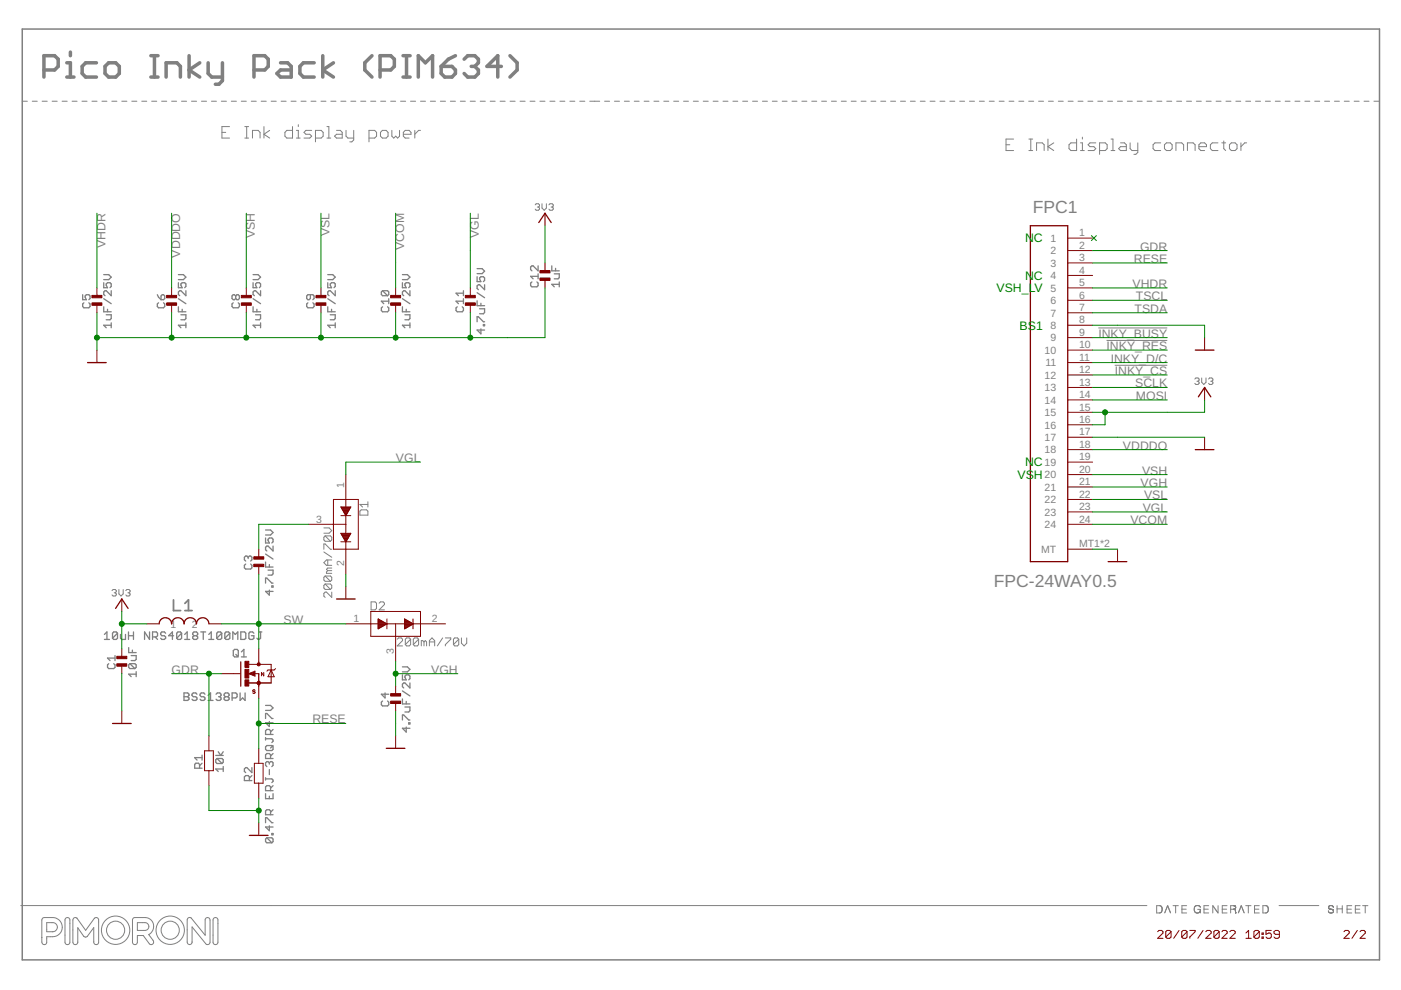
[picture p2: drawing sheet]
<svg xmlns="http://www.w3.org/2000/svg" width="297mm" height="210mm" viewBox="0 0 297 210" stroke-linecap="round" stroke-linejoin="round" font-family="sans-serif">
<g fill="none" stroke="#808080" stroke-width=".21">
<path d="M4.7 21.5h1.1M6.8 21.5h1.1M8.9 21.5h1.1M11 21.5h1.1M13.2 21.5h1M15.3 21.5h1M17.4 21.5h1.1M19.5 21.5h1.1M21.6 21.5h1.1M23.7 21.5h1.1M25.8 21.5h1.1M27.9 21.5h1.1"/>
<path d="M30.1 21.5h1M32.2 21.5h1M34.3 21.5h1M36.4 21.5h1M38.5 21.5h1.1M40.6 21.5h1.1M42.7 21.5h1.1M44.8 21.5h1.1M46.9 21.5h1.1M47.1 28.1h.8M48.7 26.8h-1.6v2.5h1.6M49 21.5h1.1"/>
<path d="M51.2 21.5h1M51.9 26.8h.8M51.9 29.3h.8M52.3 26.8v2.5M53.3 21.5h1M53.5 29.3v-1.7h1.2l.4 .5v1.2M55.4 21.5h1.1M56 26.8v2.5M57.2 27.6l-1.2 .9 1.2 .8M57.5 21.5h1.1M59.6 21.5h1.1M61.7 21.5h1.1"/>
<path d="M62 26.8v2.5h-1.2l-.4-.4v-.8l.4-.5h1.2M62.8 29.3h.8M62.8 27.6h.4v1.7M63.2 26.4v.4M63.8 21.5h1.1M65.9 21.5h1.1M66.1 27.6h-1.2l-.4 .5 .4 .4h.8l.4 .4-.4 .4h-1.2M66.9 29.3h1.2l.4-.4v-.8l-.4-.5h-1.2v2.5M68.1 21.5h1M69.3 26.8h.4v2.5M69.3 29.3h.8M70.1 21.5h1.1"/>
<path d="M71.4 27.6h.8l.4 .5v1.2h-1.2l-.5-.4 .5-.4h1.2M72.3 21.5h1M73.4 27.6v1.3l.4 .4h1.2M74.4 21.5h1M75 27.6v2.1l-.4 .4h-.4M76.5 21.5h1.1M78.2 29.3h1.2l.4-.4v-.8l-.4-.5h-1.2v2.5M78.6 21.5h1.1M80.7 21.5h1.1M81.1 27.6h.8l.4 .5v.8l-.4 .4h-.8l-.4-.4v-.8zM82.8 21.5h1.1M83.1 27.6v1.3l.4 .4 .4-.4 .4 .4 .4-.4v-1.3"/>
<path d="M84.9 21.5h1.1M85.5 28.5h1.6v-.4l-.4-.5h-.8l-.4 .5v.8l.4 .4h.8M87 21.5h1.1M87.9 27.6v1.7M89.2 21.5h1M89.2 27.6h-.4l-.9 .9M91.2 21.5h1.1M93.4 21.5h1M95.5 21.5h1.1M97.6 21.5h1.1M99.7 21.5h1.1M101.8 21.5h1.1"/>
<path d="M103.9 21.5h1.1M106 21.5h1.1M108.1 21.5h1.1M110.3 21.5h1M112.4 21.5h1M114.5 21.5h1M116.6 21.5h1.1M118.7 21.5h1.1M120.8 21.5h1.1M122.9 21.5h1.1M125 21.5h2.1M128.2 21.5h1"/>
<path d="M130.3 21.5h1M132.4 21.5h1M134.5 21.5h1M136.6 21.5h1M138.6 21.5h1.1M140.7 21.5h1.1M142.8 21.5h1.1M144.9 21.5h1.1M147 21.5h1.1M149.1 21.5h1.1M151.2 21.5h1.1M153.3 21.5h1"/>
<path d="M155.4 21.5h1M157.5 21.5h1M159.6 21.5h1M161.6 21.5h1.1M163.7 21.5h1.1M165.8 21.5h1.1M167.9 21.5h1.1M170 21.5h1.1M172.1 21.5h1.1M174.2 21.5h1M176.3 21.5h1M178.4 21.5h1"/>
<path d="M180.5 21.5h1M182.6 21.5h1M184.7 21.5h1M186.7 21.5h1.1M188.8 21.5h1.1M190.9 21.5h1.1M193 21.5h1.1M195.1 21.5h1.1M197.2 21.5h1M199.3 21.5h1M201.4 21.5h1M203.5 21.5h1"/>
<path d="M205.5 21.5h1.1M207.6 21.5h1.1M209.7 21.5h1.1M211.8 21.5h1.1M213.3 30.7h.8M213.9 21.5h1.1M214.9 29.5h-1.6v2.4h1.6M216 21.5h1.1M218.1 21.5h1.1M218.1 29.5h.8M218.1 31.9h.8M218.5 29.5v2.4"/>
<path d="M219.8 31.9v-1.6h1.2l.4 .4v1.2M220.2 21.5h1.1M222.2 29.5v2.4M222.3 21.5h1M223.4 30.3l-1.2 .8 1.2 .8M224.4 21.5h1M226.5 21.5h1M228.3 29.5v2.4h-1.2l-.4-.4v-.8l.4-.4h1.2M228.6 21.5h1M229.1 31.9h.8M229.1 30.3h.4v1.6M229.5 29.1v.4"/>
<path d="M230.7 21.5h1M232.3 30.3h-1.2l-.4 .4 .4 .4h.8l.4 .4-.4 .4h-1.2M232.7 21.5h1.1M233.1 31.9h1.2l.4-.4v-.8l-.4-.4h-1.2v2.4M234.8 21.5h1.1M235.6 29.5h.4v2.4M235.6 31.9h.8M236.9 21.5h1.1M237.6 30.3h.8l.4 .4v1.2h-1.2l-.4-.4 .4-.4h1.2M239 21.5h1.1M239.6 30.3v1.2l.4 .4h1.2M241.1 21.5h1.1"/>
<path d="M241.2 30.3v2l-.4 .4h-.4M243.2 21.5h1M245.3 21.5h1M246.1 30.3h-1.2l-.4 .4v.8l.4 .4h1.2M246.9 30.7l.4-.4h.8l.4 .4v.8l-.4 .4h-.8l-.4-.4zM247.4 21.5h1M249.3 31.9v-1.6h1.2l.5 .4v1.2M249.5 21.5h1M251.6 21.5h1M251.8 31.9v-1.6h1.2l.4 .4v1.2M253.7 21.5h1M254.2 31.1h1.6v-.4l-.4-.4h-.8l-.4 .4v.8l.4 .4h.8"/>
<path d="M255.7 21.5h1.1M257.8 21.5h1.1M258.2 30.3h-1.2l-.4 .4v.8l.4 .4h1.2M259 30.3h.9M259.5 29.9v1.6l.4 .4M259.9 21.5h1.1M261.1 30.3h.8l.4 .4v.8l-.4 .4h-.8l-.4-.4v-.8zM262 21.5h1.1M263.1 30.3v1.6M264.1 21.5h1.1M264.3 30.3h-.4l-.8 .8M266.2 21.5h1.1"/>
<path d="M268.3 21.5h1M270.4 21.5h1M272.5 21.5h1M274.6 21.5h1M276.6 21.5h1.1M278.7 21.5h1.1M280.8 21.5h1.1M282.9 21.5h1.1M285 21.5h1.1M287.1 21.5h1.1M289.2 21.5h1.1M291.3 21.5h1"/>
<path d="M113.5 43.4l.2-.2h.5l.2 .2-.2 .5M113.9 43.9h.3M114.2 43.9l.2 .2-.2 .5h-.5l-.2-.3M114.9 43.2v.9l.5 .5 .4-.5v-.9M116.4 43.4l.2-.2h.5l.2 .2-.2 .5M116.8 43.9h.3M117.1 43.9l.2 .2-.2 .5h-.5l-.2-.3M232.9 69.5h14.6M234.6 72.2h12.9M236.3 77.4h11.2M253.3 80.4l.3-.3h.4l.2 .3-.2 .4M253.8 80.8h.2"/>
<path d="M254 80.8l.2 .2-.2 .5h-.4l-.3-.2M254.8 80.1v.9l.4 .5 .5-.5v-.9M256.2 80.4l.3-.3h.4l.3 .3-.3 .4M256.7 80.8h.2M256.9 80.8l.3 .2-.3 .5h-.4l-.3-.2M68.7 116.5v-1.2h.2l1.2 1.2h.2M68.7 117l1.6 1.2M68.7 111.9h1.1l.5 .6-.5 .6h-1.1M68.9 113.6h1.2l.2 .3v.6l-.2 .3M68.9 113.6l-.2 .3v.6l.2 .3h1.2M68.9 113.6l1.2 1.2M69.5 118.7v1.2"/>
<path d="M70.3 118.7h-1.1l-.5 .6 .5 .6h1.1M76.3 108.4l.3-.3h1.1l.3 .3v.8h-1.7zM78 106.4v1.1M78 107h-1.7l.6 .5M23.7 125.2l.3-.2h.4l.3 .2-.3 .5M24.2 125.7h.2M24.4 125.7l.3 .2-.3 .5h-.4l-.3-.3M25.2 125v.9l.5 .5 .4-.5v-.9M26.7 125.2l.2-.2h.4l.3 .2-.3 .5M27.1 125.7h.2M27.3 125.7l.3 .2-.3 .5h-.4l-.2-.3M68.9 122.1h1.2l.2 .3v.6l-.2 .3"/>
<path d="M68.9 123.8h1.2l.2 .3v.6l-.2 .3M68.9 122.1l-.2 .3v.6l.2 .3h1.2M68.9 123.8l-.2 .3v.6l.2 .3h1.2M68.9 123.8l1.2 1.2M68.9 122.1l1.2 1.2M69.5 121l-.3 .3v.3h1.1M69.5 121h.8M70.3 125.5v1.2l-1.1-1.2h-.3l-.2 .3v.6l.2 .3M70.3 120.4h-.8l-.3 .3 .3 .3M78.7 127.6h.8l.3 .3v1.1l-.3 .3h-.8zM80.4 127.9l.3-.3h.5l.3 .3v.3l-1.1 1.1h1.1M84.2 135.5l.3-.2h.6l.2 .2v.3l-1.1 1.1h1.1"/>
<path d="M87.1 135.5v1.2l-.3 .2h-.6l-.3-.2M87.1 135.5l-.3-.2h-.6l-.3 .2v1.2M87.1 135.5l-1.2 1.2M88.8 135.5v1.2l-.3 .2h-.6l-.3-.2M88.8 135.5l-.3-.2h-.6l-.3 .2v1.2M88.8 135.5l-1.2 1.2M89.9 136.1l-.3-.3h-.3v1.1M89.9 136.1v.8M89.9 136.1l.3-.3 .2 .3v.8M91 136.9v-1.1l.6-.5 .6 .5v1.1M91 136.1h1.2M93.9 135.3l-1.2 1.6"/>
<path d="M94.4 135.3h1.2v.2l-1.2 1.2v.2M97.3 135.5v1.2l-.3 .2h-.6l-.3-.2M97.3 135.5l-.3-.2h-.6l-.3 .2v1.2M97.3 135.5l-1.2 1.2M97.8 135.3v1.1l.6 .5 .6-.5v-1.1M4.4 192h238.8M8.9 198.8h.1M9.1 194.6l2.1-.1a2.03 2.03 0 0 1 2 2.1 2.03 2.03 0 0 1-2 2h-1.3v1.2a.52 .52 0 0 1-.5 .5 .52 .52 0 0 1-.5-.6v-4.6zM9.9 195.6h1.3a.96 .96 0 0 1 1 1 .96 .96 0 0 1-1 .9h-1.3zM14 194.6h.5l.3 .3v4.9a.52 .52 0 0 1-.5 .5 .52 .52 0 0 1-.5-.5v-4.7zM15.7 194.6l.6 .1 1.9 2.6 1.8-2.6a.52 .52 0 0 1 .6-.1 .52 .52 0 0 1 .3 .5v4.7a.52 .52 0 0 1-.5 .5 .52 .52 0 0 1-.5-.6v-3l-1.4 1.8a.52 .52 0 0 1-.8 0l-1.2-1.8v3.1a.52 .52 0 0 1-.5 .5 .52 .52 0 0 1-.5-.5v-4.7zM16.3 194.7h.1"/>
<path d="M28.1 198.8h.1M28.3 194.6l2.5-.1a1.91 1.91 0 0 1 1.8 1.6 1.91 1.91 0 0 1-1.1 2.1l.9 1.2a.54 .54 0 0 1 0 .7 .54 .54 0 0 1-.7 0l-1.3-1.7h-1.3v1.4a.52 .52 0 0 1-.5 .5 .52 .52 0 0 1-.5-.6v-4.6zM29.1 195.6h1.7a.83 .83 0 0 1 .8 .8 .83 .83 0 0 1-.8 .9h-1.7zM39.8 194.7l.4-.2 .4 .2 2.9 3.6v-3.3a.52 .52 0 0 1 .5-.5 .52 .52 0 0 1 .5 .6v4.7l-.1 .3-.4 .2-.3-.1-3-3.7v3.2a.52 .52 0 0 1-.5 .6 .52 .52 0 0 1-.5-.6zM45.4 194.6h.4l.4 .3v4.9a.52 .52 0 0 1-.5 .5 .52 .52 0 0 1-.5-.5v-4.7zM245.2 192h.8a.87 .87 0 0 1-.1 1.6h-.7zM246.3 192.3h.1M247 193.6l.6-1.6 .6 1.6M248.7 192h1.1M249.3 192v1.6M250.6 192.8h.9M251.6 192h-1v1.6h1"/>
<path d="M253.4 193.4l.1 .1M253.9 192.8h.6v.8M254.2 193.5h-.1M254.3 192.1h.1M254.5 192.3a.75 .75 0 0 0-1.1-.2 .75 .75 0 0 0-.1 1.1l.1 .2M254.5 192.3h.1M254.5 192.3v.1M254.5 192.9v.1a.64 .64 0 0 1-1 .5M255.3 192.8h.9M256.3 192h-1v1.6h1M258.3 192v1.6l-1.2-1.6v1.6M259.1 192.8h1"/>
<path d="M260.2 192h-1.1v1.6h1.1M261.6 192.8h-.1M261.7 192.8h.1M261.7 192.8h-.8M261.7 192l.2 .1M261.8 192h-.9v1.6M261.8 192.8l.1 .1M261.8 192.1l.2 .1M261.9 192.9l.1 .6M261.9 193h.1M261.9 192.2h.1M261.9 192.6h.1"/>
<path d="M261.9 192.6l-.2 .2M261.9 193.2l.1 .1M262 193.5v.1M262 192.2l-.1 .4M262 193.5h.1M262 192.5l-.1 .2M262 193.6h.1M262.6 193.6l.6-1.6 .6 1.6M264.1 192h1.1M264.7 192v1.6M266 192.8h.9M267 192h-1v1.6h1"/>
<path d="M267.8 192l.8 .1a.67 .67 0 0 1 .3 .9l-.3 .5-.8 .1zM268.8 192.3h.1M271.2 192h8.4M281.6 193.1l.1 .1M281.7 193.3l.2 .2h.7M281.7 193.2v.1M281.7 192.5v.1M281.7 192.2h.1M281.8 192.6l.1 .1M281.8 192.6h.1M281.8 192.7l.7 .1M281.8 192.1l-.1 .2 .1 .3"/>
<path d="M281.8 192.1h.1M282 192h.1M282 192l-.2 .1M282 192.7h.1M282 192h.4l.3 .3M282 193.5v.1M282.1 193.6h.1M282.3 192.8h.1M282.3 193.6h.1M282.4 192.8l.3 .2-.1 .4M282.6 193.4v.1M282.7 192.3h.1"/>
<path d="M282.7 192.3v.1M282.7 193v.1M282.7 193.3h.1M283.5 192v1.6M283.5 192.7h1.1M284.6 192v1.6M285.6 192.8h.9M286.6 192h-1v1.6h1M287.4 192.8h.9M288.4 192h-1v1.6h1M288.9 192h1.1M289.5 192v1.6"/>
<circle cx="24.5" cy="197.2" r="3"/>
<circle cx="24.5" cy="197.2" r="1.93"/>
<circle cx="36.1" cy="197.2" r="3"/>
<circle cx="36.1" cy="197.2" r="1.93"/>
</g>
<path d="M4.7 6.2h287.8v197.3h-287.8z" fill="none" stroke="#808080" stroke-width=".32"/>
<g fill="none" stroke="#808080" stroke-width=".28">
<path d="M22 59.9v1.1h.8l-.3-.5v-.3l.3-.3h.5l.3 .3v.5l-.3 .3M22 58.2h1.1l.5 .6-.5 .5h-1.1M37.8 59.9v1.1h.8l-.2-.5v-.3l.2-.3h.6l.2 .3v.5l-.2 .3M37.8 58.2h1.1l.5 .6-.5 .5h-1.1M53.7 59.9v1.1h.8l-.3-.5v-.3l.3-.3h.5l.2 .3v.5l-.2 .3M53.7 58.2h1l.5 .6-.5 .5h-1M69.5 59.9v1.1h.8l-.3-.5v-.3l.3-.3h.5l.3 .3v.5l-.3 .3M69.5 58.2h1l.6 .6-.6 .5h-1M85.3 59.9v1.1h.8l-.2-.5v-.3l.2-.3h.6l.2 .3v.5l-.2 .3M85.3 58.2h1.1l.5 .6-.5 .5h-1.1M101.2 58.7v1h.8l-.3-.5v-.3l.3-.2h.5l.2 .2v.6l-.2 .2M101.2 57h1l.5 .5-.5 .5h-1"/>
<path d="M112.8 59.8l-.3 .2v.6l.3 .2h1l.3-.2v-.6l-.3-.2M114.1 56.4v1l-1.1-1h-.2l-.3 .2v.5l.3 .3M114.1 58.1v1M114.1 58.6h-1.6l.5 .5M117 56.4v1h1.6M117.5 58.1h1.1v.8l-.3 .2h-.8M117.8 56.9v.5M118.6 59.8v1M17.5 62.5v1h.8l-.2-.5v-.2l.2-.3h.5l.3 .3v.5l-.3 .2M17.8 64.2l-.3 .3v.5l.3 .3h1l.3-.3v-.5l-.3-.3M22 65v1.1h1.6M22 63.3l1.6 1.1"/>
<path d="M22.5 66.7h1.1v.8l-.3 .3h-.8M22.8 65.6v.5M23.6 69h-1.6l.5 .5M23.6 61.6v1.1l-1.1-1.1h-.2l-.3 .3v.5l.3 .3M23.6 68.5v1M33.4 62.5l.2 .5 .5 .5M33.6 64.2l-.2 .3v.5l.2 .3h1.1l.2-.3v-.5l-.2-.3M34.4 62.5h.3l.2 .3v.5l-.2 .2h-.6v-.7zM37.8 65v1.1h1.6M37.8 63.3l1.6 1.1M38.4 66.7h1v.8l-.2 .3h-.8M38.6 65.6v.5"/>
<path d="M39.4 69h-1.6l.6 .5M39.4 61.6v1.1l-1-1.1h-.3l-.3 .3v.5l.3 .3M39.4 68.5v1M49.4 64.2l-.2 .3v.5l.2 .3h1.1l.3-.3v-.5l-.3-.3M50 62.8l-.3-.3h-.3l-.2 .3v.5l.2 .2h.3l.3-.2M50 62.8l.2-.3h.3l.3 .3v.5l-.3 .2h-.3l-.2-.2M50 62.8v.5M53.7 65v1.1h1.5M53.7 63.3l1.5 1.1M54.2 66.7h1v.8l-.2 .3h-.8M54.5 65.6v.5M55.2 69h-1.5l.5 .5"/>
<path d="M55.2 61.6v1.1l-1-1.1h-.3l-.2 .3v.5l.2 .3M55.2 68.5v1M65.3 64.2l-.3 .3v.5l.3 .3h1l.3-.3v-.5l-.3-.3M65.8 62.5v.8l-.3 .2h-.2l-.3-.2v-.5l.3-.3h1l.3 .3v.5l-.3 .2M69.5 65v1.1h1.6M69.5 63.3l1.6 1.1M70 66.7h1.1v.8l-.3 .3h-.8M70.3 65.6v.5M71.1 69h-1.6l.5 .5M71.1 61.6v1.1l-1.1-1.1h-.2l-.3 .3v.5l.3 .3M71.1 68.5v1M81.1 65l-.2 .3v.5l.2 .3h1.1l.2-.3v-.5l-.2-.3"/>
<path d="M81.1 61.6h1.1l.2 .3v.5l-.2 .3M81.1 61.6l-.2 .3v.5l.2 .3h1.1M81.1 61.6l1.1 1.1M82.4 63.3v1.1M82.4 63.9h-1.5l.5 .5M85.3 65v1.1h1.6M85.3 63.3l1.6 1.1M85.9 66.7h1v.8l-.2 .3h-.8M86.1 65.6v.5M86.9 69h-1.6l.6 .5M86.9 61.6v1.1l-1-1.1h-.3l-.3 .3v.5l.3 .3M86.9 68.5v1"/>
<path d="M96.9 65l-.2 .3v.5l.2 .3h1.1l.3-.3v-.5l-.3-.3M98.3 63.9h-1.6l.5 .5M98.3 61.6v1.1M98.3 63.3v1.1M98.3 62.2h-1.6l.5 .5M101.2 63.8v1h1.5M101.2 68.2v-1h.2l1.1 1h.2M101.2 62.1l1.5 1M101.7 65.5h1v.8l-.2 .2h-.8M102 69.7v1.1l-.8-.8h1.5M102 64.3v.5M102.5 68.8h.2v.3h-.2z"/>
<path d="M102.7 60.4v1l-1-1h-.3l-.2 .2v.6l.2 .2M118.6 60.3h-1.6l.5 .5M52.1 119.6l-.3 .3v.5l.3 .2h1l.3-.2v-.5l-.3-.3M52.6 118.2l.3-.3h.2l.3 .3v.5l-.3 .3M52.6 118.2l-.3-.3h-.2l-.3 .3v.5l.3 .3M52.6 118.2v.2M56.3 114.1v1h.8l-.3-.5v-.3l.3-.2h.5l.3 .2v.6l-.3 .2M56.3 119.2v1h1.6M56.3 117.5l1.6 1M56.3 112.4h1.1l.5 .5-.5 .5h-1.1M57.1 119.7v.5M57.9 115.8v1l-1.1-1h-.2l-.3 .2v.6l.3 .2"/>
<path d="M22.1 134.5l.6-.5v1.6M22.1 135.6h1.1M24.4 139v1.1M24.4 139.5h-1.6l.5 .6M24.9 134.3v1l-.3 .3h-.5l-.2-.3M24.9 134.3l-.3-.3h-.5l-.2 .3v1M24.9 134.3l-1 1M25.5 134.5v.8l.3 .3h.8v-1.1M27.2 134v1.6M27.2 134.8h1.1M27.3 137.3v1.1h1.6M27.8 139h1.1v.8l-.3 .3h-.8"/>
<path d="M28.1 137.8v.6M28.3 134v1.6M31.7 134v1.6l-1.1-1.6v1.6M32.3 135h.8l.3-.2v-.5l-.3-.3h-.8v1.6M32.9 135l.5 .6M35.1 134.3l-.3-.3h-.5l-.2 .3v.2l.2 .3h.5l.3 .2v.3l-.3 .3h-.5l-.2-.3M36.8 134.8h-1l.8-.8v1.6M38.5 134.3v1l-.3 .3h-.5l-.2-.3M38.5 134.3l-.3-.3h-.5l-.2 .3v1M38.5 134.3l-1 1M39.2 135.6h1M39.2 134.5l.5-.5v1.6"/>
<path d="M41.1 134.8l-.2 .2v.3l.2 .3h.6l.2-.3v-.3l-.2-.2M41.1 134.8l-.2-.3v-.2l.2-.3h.6l.2 .3v.2l-.2 .3M41.1 134.8h.6M42.6 134h1M43.1 134v1.6M44.3 135.6h1M44.3 134.5l.5-.5v1.6M47 134.3v1l-.2 .3h-.6l-.2-.3M47 134.3l-.2-.3h-.6l-.2 .3v1M47 134.3l-1 1M48.7 134.3v1l-.2 .3h-.6l-.2-.3M48.7 134.3l-.2-.3h-.6l-.2 .3v1"/>
<path d="M48.7 134.3l-1 1M49.4 135.6v-1.6l.5 .5 .5-.5v1.6M49.5 137.9l.2-.2h.6l.2 .2v1.1l-.2 .3h-.6l-.2-.3zM50 138.7l.5 .6M51.1 134h.8l.2 .3v1l-.2 .3h-.8zM51.2 139.3h1M51.2 138.2l.5-.5v1.6M53.8 134.3l-.2-.3h-.6l-.2 .3v1l.2 .3h.6l.2-.3v-.5h-.5M55 134h.5M55.2 134v1.3l-.2 .3h-.3l-.2-.3M56.3 123.6v-1h.3l1 1h.3M56.8 120.9h1.1v.8l-.3 .2h-.8"/>
<path d="M57.1 125.1v1.1l-.8-.8h1.6M57.6 124.2h.3v.3h-.3zM23.1 140.7l-.3 .3v.5l.3 .3h1l.3-.3v-.5l-.3-.3M27.5 140.7h1.1l.3 .3v.5l-.3 .3M27.5 140.7l-.2 .3v.5l.2 .3h1.1M27.5 140.7l1.1 1.1M28.9 142.9h-1.6l.5 .6M28.9 142.4v1.1M39 146.9h.8l.3 .3v.2l-.3 .3 .3 .3v.3l-.3 .2h-.8zM39 147.7h.8M41.8 147.2l-.3-.3h-.5l-.3 .3v.2l.3 .3h.5l.3 .3v.3l-.3 .2h-.5l-.3-.2M43.5 147.2l-.3-.3h-.5l-.3 .3v.2l.3 .3h.5l.3 .3v.3l-.3 .2h-.5l-.3-.2"/>
<path d="M44.1 148.5h1.1M44.1 147.4l.5-.5v1.6M45.8 147.2l.3-.3h.5l.3 .3v.2l-.3 .3M46.3 159.4l.5 .8 .5-.8M46.3 147.7h.3M46.6 147.7l.3 .3v.3l-.3 .2h-.5l-.3-.2M47.8 147.7l-.3-.3v-.2l.3-.3h.5l.3 .3v.2l-.3 .3M47.8 147.7l-.3 .3v.3l.3 .2h.5l.3-.2v-.3l-.3-.3M47.8 147.7h.5M49.2 148h.8l.3-.3v-.5l-.3-.3h-.8v1.6M50.9 146.9v1.6l.5-.5 .6 .5v-1.6M56.3 156.6h1.3l.3 .3v.3l-.3 .2"/>
<path d="M56.3 152.3v-1h.3l1 1h.3M56.3 156.4v.5M56.3 149.6h1.1l.5 .5-.5 .5h-1.1M56.6 158.1h1l.3 .2v.6l-.3 .2h-1l-.3-.2v-.6zM57.1 153v1l-.8-.8h1.6M57.4 155.7v-.8l-.3-.2h-.5l-.3 .2v.8h1.6M57.9 159.8l-.5 .5M57.9 158.1l-.5 .5M57.9 154.7l-.5 .5M81.1 148.6l-.2 .3v.5l.2 .3h1.1l.2-.3v-.5l-.2-.3M81.6 146.9v1.1l-.7-.8h1.5M85.3 143.1v1h.8l-.2-.7 .2-.3h.6l.2 .3v.5l-.2 .2"/>
<path d="M85.3 148.2v1h1.6M85.3 152.7v-1.1h.3l1.1 1.1h.2M85.3 146.5l1.6 1.1M85.3 141.4h1.1l.5 .5-.5 .6h-1.1M85.9 149.9h1v.8l-.2 .3h-.8M86.1 148.7v.5M86.1 154.2v1l-.8-.8h1.6M86.7 153.2h.2v.3h-.2zM86.9 144.8v1.1l-1-1.1h-.3l-.3 .3v.5l.3 .3M42.3 162.9v-.8l-.2-.3h-.6l-.2 .3v.8h1.5M42.8 161.8l-.5 .5M42.8 160.6h-1.5l.5 .6"/>
<path d="M42.8 160.1v1.1M45.7 160.2h1.6M46 160.8h1.1l.2 .3v.5l-.2 .3M46 160.8l-.3 .3v.5l.3 .3h1.1M46 160.8l1.1 1.1M47.3 163h-1.6l.6 .6M47.3 162.5v1.1M52.9 165.5v-.8l-.3-.3h-.5l-.3 .3v.8h1.6M53.4 162.8v1l-1.1-1h-.2l-.3 .2v.6l.3 .2M53.4 164.4l-.5 .6M56.3 165.1h1.3l.3 .3v.3l-.3 .2M56.3 168.3v1h1.6v-1"/>
<path d="M56.3 164.9v.5M56.3 174.4v-1h.3l1 1h.3M56.6 177.6h1l.3 .3v.5l-.3 .3M56.6 177.6l-.3 .3v.5l.3 .3h1M56.6 177.6l1 1.1M57.1 161.7v.3M57.1 163.2v1M57.1 168.8v.5M57.1 175.1v1l-.8-.8h1.6M57.1 161.7l.3-.2h.2l.3 .2v.6l-.3 .2M57.1 161.7l-.3-.2h-.2l-.3 .2v.6l.3 .2M57.4 160.8v-.8l-.3-.2h-.5l-.3 .2v.8h1.6"/>
<path d="M57.4 167.6v-.8l-.3-.2h-.5l-.3 .2v.8h1.6M57.4 172.7v-.8l-.3-.2h-.5l-.3 .2v.8h1.6M57.6 176.7h.3v.3h-.3zM57.9 171.7l-.5 .5M57.9 166.6l-.5 .5"/>
</g>
<path d="M36.8 127.2v2.3h1.5M39.2 129.5h1.5M39.2 127.9l.8-.7v2.3" fill="none" stroke="#808080" stroke-width=".38"/>
<g fill="none" stroke="#800000" stroke-width=".21">
<path d="M115.5 45.2v2.7M115.5 55.8v1.7M115.5 59.3v1.7M226.4 50.5h5.2M226.4 53.1h5.2M226.4 55.8h5.2M226.4 58.4h5.2M20.6 61v1.8M20.6 64.6v1.7M20.6 74.2v2.7M36.4 61v1.8M36.4 64.6v1.7"/>
<path d="M52.2 61v1.8M52.2 64.6v1.7M68.1 61v1.8M68.1 64.6v1.7M83.9 61v1.8M83.9 64.6v1.7M99.7 61v1.8M99.7 64.6v1.7M226.4 61h5.2M226.4 63.7h5.2M226.4 66.3h5.2M226.4 69h5.2"/>
<path d="M226.4 71.6h5.2M226.4 74.2h5.2M226.4 76.9h5.2M226.4 79.5h5.2M255.4 71.6v2.6M226.4 82.1h5.2M226.4 84.8h5.2M226.4 87.4h5.2M226.4 90.1h5.2M226.4 92.7h5.2M226.4 95.3h5.2M226.4 98h5.2"/>
<path d="M255.4 82.1v2.7M255.4 92.7v2.6M54.9 116.4v1.8M65.4 111.2h7.9M70.7 105.9h5.3v10.5h-5.3zM72.3 109.3h2.1M72.3 114.9h2.1M72.3 107.5h2.1l-1.1 1.8zM72.3 113.1h2.1l-1.1 1.8zM72.3 107.6h2M72.3 113.2h2M72.4 113.3h1.9"/>
<path d="M72.4 107.7h1.9M72.5 113.4h1.7M72.5 107.8h1.7M72.5 113.5h1.6M72.6 108h1.5M72.6 113.7h1.4M72.6 108.1h1.4M72.7 108.2h1.3M72.7 113.8h1.3M72.7 113.9h1.2M72.8 108.4h1.1M72.8 108.5h1"/>
<path d="M72.8 114h1M72.9 114.2h.9M72.9 108.6h.8M73 114.3h.7M73 108.7h.7M73 108.9h.6M73 114.4h.6M73.1 114.6h.4M73.1 109h.4M73.2 109.1h.2M73.2 114.7h.3M73.3 114.8h.1"/>
<path d="M73.3 109.2h.1M73.3 100.6v6.9M73.3 109.3v3.7M73.3 114.9v6.8M226.4 116.4h5.2M226.4 105.9h5.2M226.4 111.2h5.2M226.4 100.6h5.2M226.4 103.3h5.2M226.4 108.5h5.2M236.9 116.4v2.7M25.8 127v2.6"/>
<path d="M25.8 137.6v1.7M31.1 132.3h2.6M44.3 132.3h2.6M54.9 120v1.7M54.9 137.6v3.3M73.3 124.4v2.6M73.3 132.3h12.4M78.6 129.6h10.6v5.3h-10.6zM80.2 131.2l1.8 1.1-1.8 1M80.2 131.2v2.1M80.2 133.3h.1M80.2 133.2h.3"/>
<path d="M80.2 133h.5M80.2 132.9h.8M80.2 132.8h1M80.2 132.7h1.2M80.2 132.5h1.4M80.2 132.4h1.6M80.2 132.1h1.6M80.2 132h1.4M80.2 131.9h1.1M80.2 131.8h.9M80.2 131.6h.7M80.2 131.5h.5"/>
<path d="M80.2 131.4h.3M80.2 131.3h.1M82 131.2v2.1M83.9 132.3v7.9M85.8 132.3h8.6M85.8 133.3h.1M85.8 133.2h.3M85.8 133h.5M85.8 132.9h.8M85.8 132.8h1M85.8 132.7h1.2M85.8 132.5h1.4"/>
<path d="M85.8 132.4h1.6M85.8 132.1h1.6M85.8 132h1.4M85.8 131.9h1.1M85.8 131.8h.9M85.8 131.6h.7M85.8 131.5h.5M85.8 131.4h.2M85.8 131.3h.1M85.8 131.2l1.8 1.1-1.8 1M85.8 131.2v2.1M87.6 131.2v2.1"/>
<path d="M25.8 141.1v1.7M25.8 150.7v2.7M43.4 159.2h1.8v4.2h-1.8zM44.3 156v3.2M46.9 142.8h4M52.7 142.8l1.4-.5v1.1zM52.8 140.9h4.7v3.9h-4.8M53.9 142.8h1v5.3M54.1 146.4l-.4-.1-.1 .2 .4 .1 .1 .3-.1 .1-.4-.1M54.9 158.7v3.1M55.9 142.6v.7l-.5-.7v.7M57.5 142l.6 1.5h-1.3z"/>
<path d="M58.4 141.8l-.3 .2h-1.3l-.2 .3M83.9 145.5v1.7M83.9 149v1.7M83.9 156v2.7M44.3 163.4v3.2M53.9 161.8h1.9v4.3h-1.9zM54.9 166.1v3.1M54.9 174.5v2.6M245.4 197.5l.3-.2h.6l.3 .2v.3l-1.2 1.1h1.2M248.3 197.5v1.2l-.3 .2h-.6l-.2-.2M248.3 197.5l-.3-.2h-.6l-.2 .2v1.2M248.3 197.5l-1.1 1.2"/>
<path d="M250 197.3l-1.1 1.6M251.7 197.5v1.2l-.3 .2h-.6l-.3-.2M251.7 197.5l-.3-.2h-.6l-.3 .2v1.2M251.7 197.5l-1.2 1.2M252.3 197.3h1.1v.2l-1.1 1.2v.2M255.1 197.3l-1.1 1.6M255.7 197.5l.2-.2h.6l.3 .2v.3l-1.1 1.1h1.1M258.5 197.5v1.2l-.3 .2h-.6l-.2-.2M258.5 197.5l-.3-.2h-.6l-.2 .2v1.2M258.5 197.5l-1.1 1.2M259.1 197.5l.2-.2h.6l.3 .2v.3l-1.1 1.1h1.1M260.8 197.5l.2-.2h.6l.3 .2v.3l-1.1 1.1h1.1"/>
<path d="M264.2 198.9h1.1M264.2 197.8l.5-.5v1.6M267 197.5v1.2l-.3 .2h-.6l-.2-.2M267 197.5l-.3-.2h-.6l-.2 .2v1.2M267 197.5l-1.1 1.2M267.6 198.7h.2v.2h-.2zM267.6 197.8h.2v.3h-.2zM269.5 197.3h-1.1v.8l.6-.3h.3l.2 .3v.6l-.2 .2h-.6l-.3-.2M271.3 198.1h-.9l-.3-.3v-.3l.3-.2h.6l.3 .2v1.2l-.3 .2h-.6l-.3-.2M284.9 197.5l.3-.2h.6l.3 .2v.3l-1.2 1.1h1.2M287.8 197.3l-1.2 1.6M288.4 197.5l.2-.2h.6l.3 .2v.3l-1.1 1.1h1.1"/>
</g>
<g fill="#800000" stroke="#800000" stroke-width=".21">
<path d="M19.5 62.6h2.1v.5h-2.1z"/>
<path d="M19.5 64.2h2.1v.5h-2.1z"/>
<path d="M51.9 144.1h.8v1.4h-.8z"/>
<path d="M51.9 140.2h.8v1.3h-.8z"/>
<path d="M51.9 141.9h.8v1.9h-.8z"/>
<path d="M24.8 139.1h2.1v.6h-2.1z"/>
<path d="M24.8 140.7h2.1v.5h-2.1z"/>
<path d="M51.2 62.6h2.1v.5h-2.1z"/>
<path d="M51.2 64.2h2.1v.5h-2.1z"/>
<path d="M35.3 62.6h2.1v.5h-2.1z"/>
<path d="M35.3 64.2h2.1v.5h-2.1z"/>
<path d="M67 62.6h2.1v.5h-2.1z"/>
<path d="M67 64.2h2.1v.5h-2.1z"/>
<path d="M82.8 62.6h2.1v.5h-2.1z"/>
<path d="M82.8 64.2h2.1v.5h-2.1z"/>
<path d="M98.7 62.6h2.1v.5h-2.1z"/>
<path d="M98.7 64.2h2.1v.5h-2.1z"/>
<path d="M53.8 118h2.1v.6h-2.1z"/>
<path d="M53.8 119.6h2.1v.5h-2.1z"/>
<path d="M82.8 147.1h2.1v.5h-2.1z"/>
<path d="M82.8 148.7h2.1v.5h-2.1z"/>
<path d="M114.5 57.4h2.1v.5h-2.1z"/>
<path d="M114.5 58.9h2.1v.6h-2.1z"/>
</g>
<g fill="none" stroke="#800000" stroke-width=".28">
<path d="M114.2 47.2l1.3-2 1.4 2M218.5 47.9h7.9v71.2h-7.9zM18.6 76.9h3.9M253.4 74.2h4M253.4 95.3h4M254.1 84.1l1.3-2 1.3 2M234.9 119.1h4M24.5 129l1.3-2 1.4 2M33.7 132.3a1.32 1.32 0 0 1 1.4-1.3 1.32 1.32 0 0 1 1.3 1.3 1.32 1.32 0 0 1 1.3-1.3 1.32 1.32 0 0 1 1.3 1.3 1.31 1.31 0 0 1 1.3-1.3 1.31 1.31 0 0 1 1.4 1.3 1.32 1.32 0 0 1 1.3-1.3 1.32 1.32 0 0 1 1.3 1.3M71.4 127h3.9M23.9 153.4h3.9M51.1 140.3v5.2"/>
<path d="M81.9 158.7h4M52.9 177.1h3.9"/>
</g>
<path d="M53.9 142.6l-.9 .2 .9 .3v-.3h-.2" fill="none" stroke="#800000" stroke-width=".32"/>
<g fill="#800000" stroke="#800000" stroke-width=".21">
<circle cx="54.9" cy="144.8" r=".35"/>
<circle cx="54.9" cy="140.9" r=".35"/>
</g>
<g fill="none" stroke="#008000" stroke-width=".21">
<path d="M20.6 45.2v15.8M36.4 45.2v15.8M52.2 45.2v15.8M68.1 45.2v15.8M83.9 45.2v15.8M99.7 45.2v15.8M115.5 47.9v7.9M231.4 50l1.1 1M231.6 53.1h15.9M231.6 55.8h15.9M232.5 50l-1.1 1M20.6 66.3v7.9"/>
<path d="M36.4 66.3v5.3M52.2 66.3v5.3M68.1 66.3v5.3M83.9 66.3v5.3M99.7 66.3v5.3M115.5 61v10.6h-94.9M231.6 61h15.9M231.6 63.7h15.9M231.6 66.3h15.9M231.6 71.6h15.9M231.6 74.2h15.9M231.6 76.9h15.9"/>
<path d="M231.6 79.5h15.9M231.6 69h23.8v2.6M89.2 98h-15.9v2.6M231.6 84.8h15.9M231.6 92.7h23.8M231.6 95.3h15.9M231.6 82.1h15.9M234.3 87.4v2.7h-2.7M255.4 84.8v2.6h-23.8M65.4 111.2h-10.5v5.2M231.6 111.2h15.9M231.6 108.5h15.9"/>
<path d="M231.6 116.4h5.3M231.6 100.6h15.9M231.6 103.3h15.9M231.6 105.9h15.9M25.8 129.6v8M25.8 132.3h5.3M46.9 132.3h26.4M54.9 121.7v15.9M73.3 121.7v2.7M25.8 142.8v7.9M36.4 142.8h10.5M44.3 142.8v13.2"/>
<path d="M54.9 148.1v10.6M54.9 153.4h18.4M83.9 140.2v5.3M83.9 150.7v5.3M83.9 142.8h13.2M44.3 166.6v5.3h10.6M54.9 169.2v5.3"/>
</g>
<g fill="#008000" stroke="#008000" stroke-width=".21">
<circle cx="44.3" cy="142.8" r=".53"/>
<circle cx="54.9" cy="153.4" r=".53"/>
<circle cx="20.6" cy="71.6" r=".53"/>
<circle cx="36.4" cy="71.6" r=".53"/>
<circle cx="52.2" cy="71.6" r=".53"/>
<circle cx="68.1" cy="71.6" r=".53"/>
<circle cx="83.9" cy="71.6" r=".53"/>
<circle cx="99.7" cy="71.6" r=".53"/>
<circle cx="54.9" cy="171.9" r=".53"/>
<circle cx="83.9" cy="142.8" r=".53"/>
<circle cx="54.9" cy="132.3" r=".53"/>
<circle cx="25.8" cy="132.3" r=".53"/>
<circle cx="234.3" cy="87.4" r=".53"/>
</g>
<g fill="none" stroke="#808080" stroke-width=".74">
<path d="M9.3 14.8h2.3l.7-.7v-1.5l-.7-.8h-2.3v4.5M14.2 13.3h.7v3M14.2 16.3h1.5M14.9 11v.8M20.4 13.3h-2.2l-.8 .8v1.5l.8 .7h2.2M23 13.3h1.5l.8 .8v1.5l-.8 .7h-1.5l-.7-.7v-1.5zM32 11.8h1.5M32 16.3h1.5M32.7 11.8v4.5M35.2 16.3v-3h2.3l.7 .8v2.2M40.1 11.8v4.5M42.4 13.3l-2.3 1.5 2.3 1.5"/>
<path d="M44.1 13.3v2.3l.8 .7h2.3M47.2 13.3v3.8l-.8 .8h-.7M53.8 14.8h2.3l.8-.7v-1.5l-.8-.8h-2.3v4.5M59.5 13.3h1.5l.7 .8v2.2h-2.2l-.8-.7 .8-.8h2.2M66.6 13.3h-2.3l-.7 .8v1.5l.7 .7h2.3M68.4 11.8v4.5M70.7 13.3l-2.3 1.5 2.3 1.5M78.9 11.8l-1.6 1.5v1.5l1.6 1.5M80.6 14.8h2.2l.8-.7v-1.5l-.8-.8h-2.2v4.5M85.4 11.8h1.6M85.4 16.3h1.6M86.2 11.8v4.5"/>
<path d="M88.7 16.3v-4.5l1.5 1.5 1.5-1.5v4.5M93.5 14.1h2.3l.8 .7v.8l-.8 .7h-1.5l-.8-.7zM96.6 11.8l-1.5 .8-1.6 1.5M98.4 12.6l.8-.8h1.5l.7 .8v.7l-.7 .8M99.9 14.1h.8M100.7 14.1l.7 .7v.8l-.7 .7h-1.5l-.8-.7M106.3 14.1h-3l2.2-2.3v4.5M108.1 11.8l1.5 1.5v1.5l-1.5 1.5"/>
</g>
<g font-size="3.7" fill="#808080">
<text x="219" y="45.2">FPC1</text>
<text x="210.7" y="124.4">FPC-24WAY0.5</text>
</g>
<g font-size="2.6" fill="#808080">
<text x="22.4" y="52.6" transform="rotate(-90 22.4 52.6)">VHDR</text>
<text x="54.1" y="50.6" transform="rotate(-90 54.1 50.6)">VSH</text>
<text x="69.9" y="50.1" transform="rotate(-90 69.9 50.1)">VSL</text>
<text x="85.7" y="53" transform="rotate(-90 85.7 53)">VCOM</text>
<text x="101.6" y="50.4" transform="rotate(-90 101.6 50.4)">VGL</text>
<text x="241.7" y="53.1">GDR</text>
<text x="38.2" y="54.6" transform="rotate(-90 38.2 54.6)">VDDDO</text>
<text x="240.4" y="55.8">RESE</text>
<text x="240.1" y="61">VHDR</text>
<text x="240.8" y="63.7">TSCL</text>
<text x="232.9" y="71.6">INKY_BUSY</text>
<text x="240.5" y="66.3">TSDA</text>
<text x="234.6" y="74.2">INKY_RES</text>
<text x="235.5" y="76.9">INKY_D/C</text>
<text x="236.4" y="79.5">INKY_CS</text>
<text x="240.7" y="82.1">SCLK</text>
<text x="240.8" y="84.8">MOSI</text>
<text x="238.1" y="95.3">VDDDO</text>
<text x="84" y="98">VGL</text>
<text x="242.1" y="100.6">VSH</text>
<text x="241.8" y="103.3">VGH</text>
<text x="242.6" y="105.9">VSL</text>
<text x="239.7" y="111.2">VCOM</text>
<text x="242.3" y="108.5">VGL</text>
<text x="60.1" y="132.3">SW</text>
<text x="36.4" y="142.8">GDR</text>
<text x="91.4" y="142.8">VGH</text>
<text x="66.2" y="153.4">RESE</text>
</g>
<g font-size="2.6" fill="#008000">
<text x="217.3" y="51.4">N</text>
<text x="219.2" y="51.4">C</text>
<text x="217.3" y="59.3">N</text>
<text x="219.2" y="59.3">C</text>
<text x="211.3" y="62">VSH_LV</text>
<text x="216.2" y="69.9">BS1</text>
<text x="215.7" y="101.5">VS</text>
<text x="217.3" y="98.9">N</text>
<text x="219.2" y="98.9">C</text>
<text x="219.2" y="101.5">H</text>
</g>
<g font-size="2.2" fill="#808080">
<text x="222.7" y="51.3">1</text>
<text x="222.7" y="53.9">2</text>
<text x="228.8" y="50.1">1</text>
<text x="228.8" y="52.8">2</text>
<text x="222.7" y="56.6">3</text>
<text x="222.7" y="59.2">4</text>
<text x="228.8" y="55.4">3</text>
<text x="228.8" y="58">4</text>
<text x="222.7" y="61.8">5</text>
<text x="222.7" y="64.5">6</text>
<text x="228.8" y="60.7">5</text>
<text x="228.8" y="63.3">6</text>
<text x="228.8" y="65.9">7</text>
<text x="222.7" y="67.1">7</text>
<text x="222.7" y="69.8">8</text>
<text x="228.8" y="68.6">8</text>
<text x="228.8" y="71.2">9</text>
<text x="221.5" y="75">10</text>
<text x="221.6" y="77.7">11</text>
<text x="222.7" y="72.4">9</text>
<text x="228.8" y="73.9">10</text>
<text x="228.8" y="76.5">11</text>
<text x="221.5" y="80.3">12</text>
<text x="221.5" y="82.9">13</text>
<text x="228.8" y="79.1">12</text>
<text x="228.8" y="81.8">13</text>
<text x="221.5" y="85.6">14</text>
<text x="221.5" y="88.2">15</text>
<text x="228.8" y="84.4">14</text>
<text x="228.8" y="87.1">15</text>
<text x="228.8" y="89.7">16</text>
<text x="221.5" y="90.9">16</text>
<text x="221.5" y="93.5">17</text>
<text x="228.8" y="92.3">17</text>
<text x="228.8" y="95">18</text>
<text x="221.5" y="96.1">18</text>
<text x="221.5" y="98.8">19</text>
<text x="221.5" y="101.4">20</text>
<text x="228.8" y="97.6">19</text>
<text x="228.8" y="100.2">20</text>
<text x="73" y="103.5" transform="rotate(-90 73 103.5)">1</text>
<text x="221.5" y="104.1">21</text>
<text x="221.5" y="106.7">22</text>
<text x="228.8" y="102.9">21</text>
<text x="228.8" y="105.5">22</text>
<text x="67" y="110.8">3</text>
<text x="221.5" y="109.3">23</text>
<text x="221.5" y="112">24</text>
<text x="228.8" y="108.2">23</text>
<text x="228.8" y="110.8">24</text>
<text x="220.7" y="117.2">MT</text>
<text x="228.8" y="116.1">MT1*2</text>
<text x="73" y="120.1" transform="rotate(-90 73 120.1)">2</text>
<text x="74.9" y="131.9">1</text>
<text x="91.6" y="131.9">2</text>
<text x="36.2" y="133.1">1</text>
<text x="40.6" y="133.1">2</text>
<text x="83.5" y="138.6" transform="rotate(-90 83.5 138.6)">3</text>
</g>
</svg>
